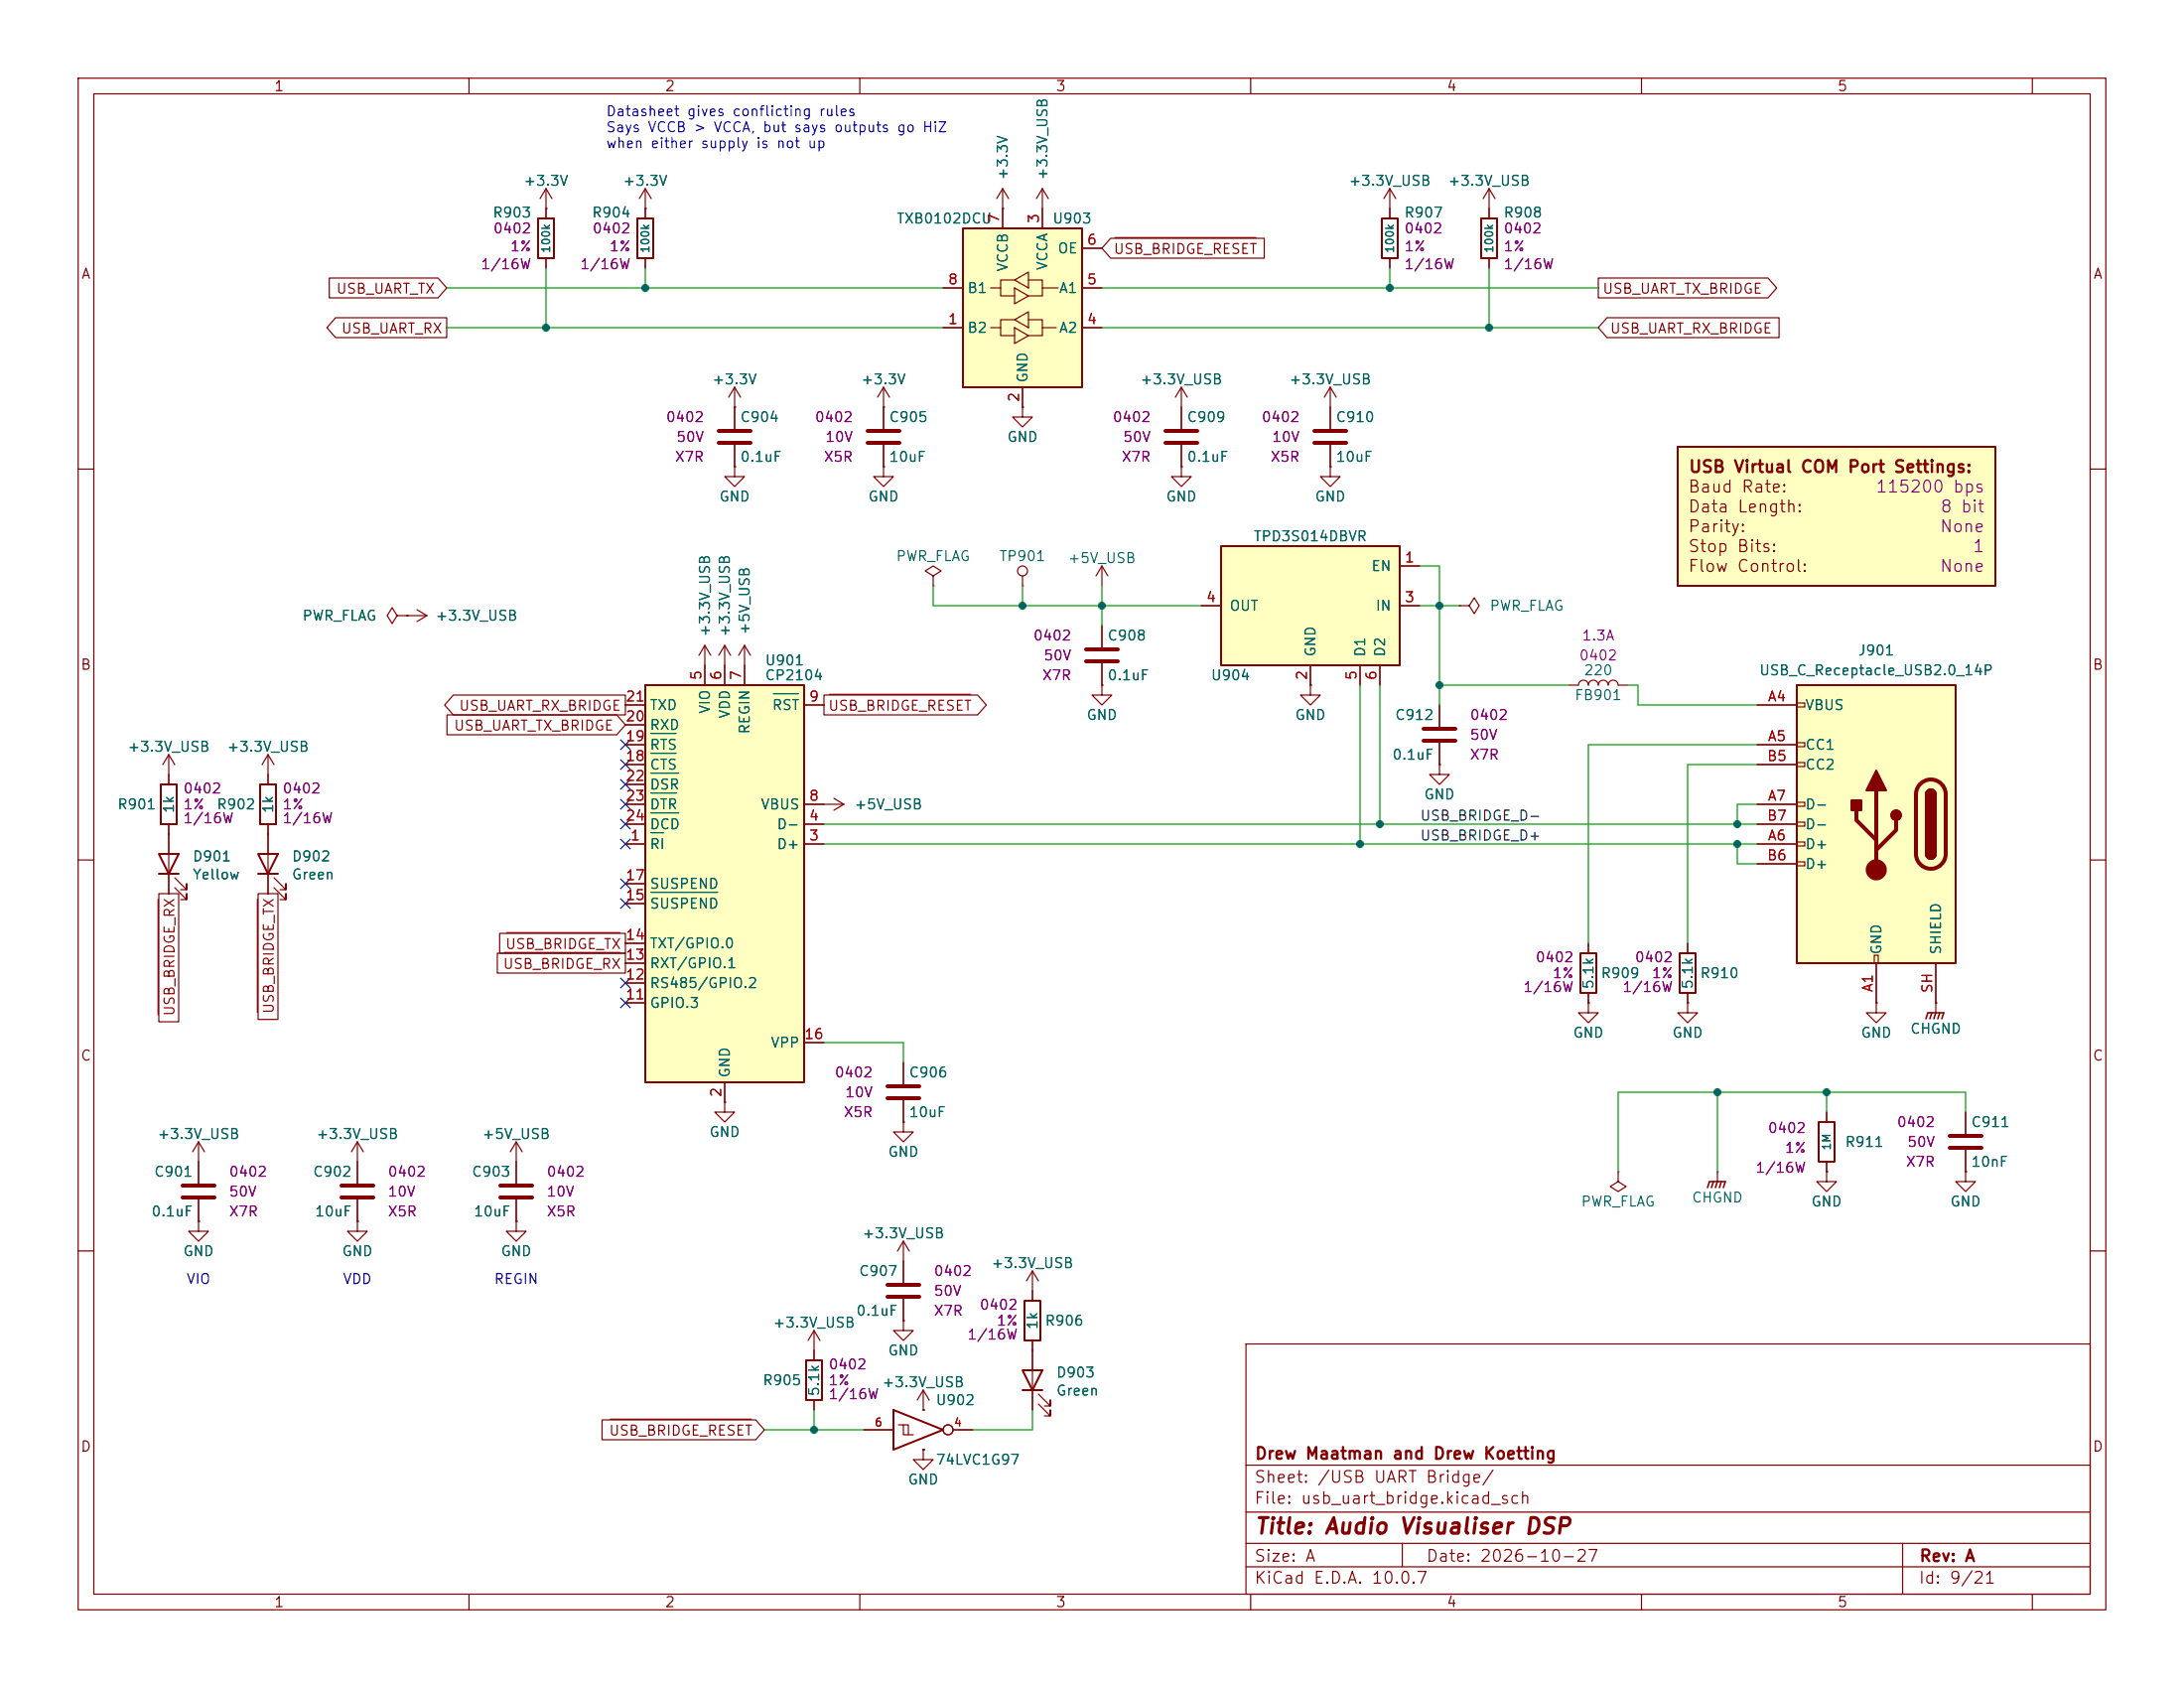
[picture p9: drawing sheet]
<svg xmlns="http://www.w3.org/2000/svg" width="279mm" height="216mm" viewBox="0 0 279 216" stroke-linecap="round" stroke-linejoin="round" font-family="sans-serif">
<g fill="none" stroke="#840000" stroke-width=".15">
<path d="M10 10h259.4v195.9h-259.4zM12 12h255.4v191.9h-255.4zM60 10v2M110 10v2M160 10v2M210 10v2M260 10v2M82.5 26.7h.1M82.5 24.1l-.7 1.3M82.5 24.1l.8 1.3M82.5 24.1v3.8M82.5 33v1.3"/>
<path d="M177.8 26.7v1.2M177.8 33v1.3M94 59.7v1.3h1.2l-1.2 1.2-1.3-1.2h1.3M94 59.7h.1M94 52.1v2.8M94 56.9v2.8M113 59.7v1.3h1.3l-1.3 1.2-1.2-1.2h1.2M113 59.7h.1M10 60h2M267.4 60h2M90.2 82.6l-.8 1.2M90.2 82.6l.7 1.2"/>
<path d="M90.2 82.6v2.5M92.7 82.6l-.8 1.2M92.7 82.6l.8 1.2M92.7 82.6v2.5M10 110h2M267.4 110h2M215.9 120.7v1.2M215.9 127v1.3M207 149.9v1.2l1 .7-1 .6-1-.6 1-.7M207 149.9h.1M219.7 149.9h.1M219.7 149.9v1.2"/>
<path d="M10 160h2M159.4 171.9h108v32h-108zM267.4 160h2M159.4 197.4h108M159.4 193.4h108M159.4 187.4h108M179.4 197.4v3M243.4 197.4v6.5M60 203.9v2M110 203.9v2M159.4 200.4h108M160 203.9v2"/>
<path d="M210 203.9v2M260 203.9v2"/>
</g>
<path d="M91.9 55.1h4.1M91.9 56.6h4.1" fill="none" stroke="#840000" stroke-width=".51"/>
<path d="M81.5 27.9h2.1v5.1h-2.1zM176.8 27.9h2v5.1h-2zM214.9 121.9h2v5.1h-2z" fill="none" stroke="#840000" stroke-width=".25"/>
<path d="M218.4 151.9l.3-.8h2l-.2 .8M219.2 151.1l-.3 .8M219.7 151.1l-.2 .8M220.2 151.1l-.2 .8" fill="none" stroke="#840000" stroke-width=".2"/>
<path d="M82.5 87.6h20.4v50.8h-20.4z" fill="#ffffc2"/>
<path d="M82.5 87.6h20.4v50.8h-20.4zM202.2 121.9h2v5.1h-2z" fill="none" stroke="#840000" stroke-width=".25"/>
<g fill="none" stroke="#840000" stroke-width=".15">
<path d="M128.3 26.7h.1M128.3 24.1l-.8 1.3M128.3 24.1l.7 1.3M128.3 24.1v2.6M133.3 24.1l-.7 1.3M133.3 24.1l.8 1.3M133.3 24.1v2.6M94 52.1h.1M94 49.5l-.8 1.3M94 49.5l.7 1.3M94 49.5v2.6M113 52.1h.1"/>
<path d="M113 49.5l-.7 1.3M113 49.5l.8 1.3M113 49.5v2.6M80 90.2h2.5M80 97.8h2.5M80 95.3h2.5M80 92.7h2.5M90.2 85.1v2.5M92.7 85.1v2.5M95.2 85.1v2.5M102.9 90.2h2.5M80 108h2.5"/>
<path d="M80 105.4h2.5M80 102.9h2.5M80 115.6h2.5M80 113h2.5M80 100.3h2.5M102.9 108h2.5M102.9 105.4h2.5M102.9 102.9h2.5M80 128.3h2.5M80 125.7h2.5M80 123.2h2.5M80 120.7h2.5"/>
<path d="M92.7 138.4v2.6M102.9 133.4h2.5M203.2 120.7v1.2M203.2 127v1.3"/>
</g>
<path d="M83.3 96.3h3.2M83.3 93.8h3.2M83.3 98.9h3.5M98.9 88.7h3.2M83.3 106.5h1.6M83.3 114.1h8.5M83.3 101.4h3.2M83.3 104h3.5" fill="none" stroke="#006464" stroke-width=".15"/>
<path d="M123.2 29.2h15.2v20.3h-15.2z" fill="#ffffc2"/>
<path d="M68.8 27.9h2.1v5.1h-2.1zM123.2 29.2h15.2v20.3h-15.2zM189.5 27.9h2v5.1h-2zM103.1 174h2.1v5.1h-2.1z" fill="none" stroke="#840000" stroke-width=".25"/>
<g fill="none" stroke="#840000" stroke-width=".15">
<path d="M69.8 26.7h.1M69.8 24.1l-.7 1.3M69.8 24.1l.8 1.3M69.8 24.1v3.8M69.8 33v1.3M120.6 36.8h2.6M128 36.8v1h1.8M128.3 26.7v2.5M129.8 35.8l1.8-1v2zM129.8 35.8h-1.8v1h-1.3M129.8 36.8l1.8 1-1.8 1.1zM131.6 35.8h1.7v1"/>
<path d="M133.3 26.7v2.5M135.4 36.8h-2.1v1h-1.7M138.4 36.8h2.6M138.4 31.8h2.6M177.8 24.1l-.8 1.3M177.8 24.1l.8 1.3M177.8 24.1v2.6M190.5 24.1l-.8 1.3M190.5 24.1l.8 1.3M190.5 24.1v3.8M190.5 33v1.3M113 52.1v2.8"/>
<path d="M113 56.9v2.8M120.6 41.9h2.6M128 41.9v1h1.8M129.8 40.9l1.8-1v2zM129.8 40.9h-1.8v1h-1.3M129.8 41.9l1.8 1-1.8 1zM130.8 49.5v2.6M131.6 40.9h1.7v1M135.1 41.9h-1.8v1h-1.7M138.4 41.9h2.6M50.8 78.7l-.6-1-.7 1 .7 1.1 .6-1.1h1.3M52.1 78.7h.1"/>
<path d="M52.1 78.7h2.5M53.3 78l1.3 .7M54.6 78.7l-1.3 .8M186.7 77.5h1.3l.6-1 .6 1-.6 1-.6-1M186.7 77.5h.1M95.2 82.6l-.7 1.2M95.2 82.6l.8 1.2M95.2 82.6v2.5M104.1 172.7v1.3M104.1 179.1v1.2"/>
</g>
<path d="M111 55.1h4.1M111 56.6h4.1" fill="none" stroke="#840000" stroke-width=".51"/>
<path d="M229.9 87.6h20.3v35.6h-20.3z" fill="#ffffc2"/>
<g fill="none" stroke="#840000" stroke-width=".15">
<path d="M130.8 52.1v1.2h1.3l-1.3 1.3-1.3-1.3h1.3M130.8 52.1h.1M151.1 49.5l-.7 1.3M151.1 49.5l.8 1.3M151.1 49.5v2.6M119.4 73.7l1-.7-1-.6-1 .6 1 .7v1.2M119.4 74.9h.1M130.8 74.9h.1M130.8 73.7v1.2M141 87.6v1.3h1.2l-1.2 1.3-1.3-1.3h1.3M141 87.6h.1M167.6 87.6v1.3h1.3l-1.3 1.3-1.2-1.3h1.2"/>
<path d="M167.6 87.6h.1M200.7 87.6h1.2a.64 .64 0 0 1 .7-.6 .64 .64 0 0 1 .6 .6 .64 .64 0 0 1 .6-.6 .64 .64 0 0 1 .7 .6 .64 .64 0 0 1 .6-.6 .64 .64 0 0 1 .6 .6 .64 .64 0 0 1 .7-.6 .64 .64 0 0 1 .6 .6h1.3M224.8 90.2h5.1M224.8 95.3h5.1M224.8 97.8h5.1M229.9 89.9h1v.5h-1zM229.9 95h1v.5h-1zM229.9 97.5h1v.5h-1zM105.4 102.9h2.5M106.7 102.1l1.2 .8M107.9 102.9l-1.2 .7M224.8 108h5.1"/>
<path d="M224.8 102.9h5.1M224.8 110.5h5.1M224.8 105.4h5.1M229.9 102.6h1v.5h-1zM229.9 105.2h1v.5h-1zM229.9 107.7h1v.5h-1zM229.9 110.2h1v.5h-1zM203.2 128.3v1.2h1.3l-1.3 1.3-1.3-1.3h1.3M203.2 128.3h.1M215.9 128.3v1.2h1.3l-1.3 1.3-1.3-1.3h1.3M215.9 128.3h.1M239.8 122.2h.5v1h-.5z"/>
<path d="M240 128.3v1.2h1.3l-1.3 1.3-1.2-1.3h1.2M240 128.3h.1M240 123.2v5.1M247.6 128.3h.1M247.6 123.2v6.3M251.5 149.9v1.2h1.2l-1.2 1.3-1.3-1.3h1.3M251.5 149.9h.1M251.5 142.2v2.8M251.5 147.1v2.8"/>
<circle cx="130.8" cy="73" r=".63"/>
</g>
<path d="M229.9 87.6h20.3v35.6h-20.3zM246.4 101.6a.64 .64 0 0 1 .6-.6 .64 .64 0 0 1 .6 .6M246.4 109.2a.64 .64 0 0 0 .6 .7 .64 .64 0 0 0 .6-.7" fill="none" stroke="#840000" stroke-width=".25"/>
<path d="M237.5 103.6v1.3l2.5 2.5M240 101.1v10.2M242.6 104.9v1.3l-2.6 2.5M245.7 100.3a1.9 1.9 0 0 1 2-.5 1.9 1.9 0 0 1 1.2 1.8v7.6a1.91 1.91 0 0 1-1.9 1.9 1.91 1.91 0 0 1-1.9-1.9v-7.6a1.9 1.9 0 0 1 .6-1.3zM249.4 145.3h4.1M249.4 146.8h4.1" fill="none" stroke="#840000" stroke-width=".51"/>
<g fill="#840000" stroke="#840000" stroke-width=".25">
<path d="M246.4 101.6h1.2v7.6h-1.2z"/>
<path d="M246.6 101.2a.64 .64 0 0 1 .7-.2 .64 .64 0 0 1 .3 .6h-1.2z"/>
<path d="M246.4 109.2h1.2a.64 .64 0 0 1-.6 .7 .64 .64 0 0 1-.6-.7z"/>
<path d="M240 98.6l1.3 2.5h-2.5z"/>
<path d="M236.9 102.4h1.2v1.2h-1.2z"/>
<circle cx="242.6" cy="104.3" r=".63"/>
</g>
<circle cx="240" cy="111.3" r="1.27" fill="#840000" stroke="#840000" stroke-width=".15"/>
<path d="M246.4 130.3l.2-.8h2.1l-.3 .8M247.1 129.5l-.2 .8M247.6 129.5l-.2 .8M248.2 129.5l-.3 .8" fill="none" stroke="#840000" stroke-width=".2"/>
<path d="M156.2 69.9h22.9v15.2h-22.9z" fill="#ffffc2"/>
<path d="M156.2 69.9h22.9v15.2h-22.9zM232.7 143.5h2v5.1h-2z" fill="none" stroke="#840000" stroke-width=".25"/>
<g fill="none" stroke="#840000" stroke-width=".15">
<path d="M151.1 59.7v1.3h1.3l-1.3 1.2-1.2-1.2h1.2M151.1 59.7h.1M151.1 52.1v2.8M151.1 56.9v2.8M170.2 59.7v1.3h1.2l-1.2 1.2-1.3-1.2h1.3M170.2 59.7h.1M170.2 49.5l-.8 1.3M170.2 49.5l.7 1.3M170.2 49.5v5.4M170.2 56.9v2.8M153.7 77.5h2.5M179.1 72.4h2.5"/>
<path d="M179.1 77.5h2.5M167.6 85.1v2.5M174 85.1v2.5M176.5 85.1v2.5M233.7 149.9v1.2h1.2l-1.2 1.3-1.3-1.3h1.3M233.7 149.9h.1M233.7 142.2v1.3M233.7 148.6v1.3"/>
</g>
<path d="M149.1 55.1h4.1M149.1 56.6h4.1M168.1 55.1h4.1M168.1 56.6h4.1" fill="none" stroke="#840000" stroke-width=".51"/>
<path d="M214.6 57.2h40.7v17.7h-40.7z" fill="#ffffc2"/>
<path d="M214.6 57.2h40.7v17.7h-40.7zM20.3 109.2h2.6l-1.3 2.6zM20.3 111.8h2.6M20.6 100.3h2v5.1h-2zM33 109.2h2.6l-1.3 2.6zM33 111.8h2.6M33.3 100.3h2v5.1h-2zM130.8 175.3h2.5l-1.2 2.5zM130.8 177.8h2.5M131.1 166.4h2v5.1h-2zM114.3 180.3l6.3 2.6-6.3 2.5z" fill="none" stroke="#840000" stroke-width=".25"/>
<g fill="none" stroke="#840000" stroke-width=".15">
<path d="M42.1 35.6h13.9l1.1 1.2-1.1 1.3h-13.9zM69.8 26.7h.1M69.8 26.7v1.2M69.8 33v1.3M82.5 26.7h.1M82.5 26.7v1.2M82.5 33v1.3M120.6 36.8h2.6M128.3 26.7h.1M128.3 26.7v2.5M133.3 26.7v2.5M138.4 36.8h2.6"/>
<path d="M138.4 31.8h2.6M142.1 30.5h19.6v2.5h-19.6l-1.1-1.2zM142.6 30.4h18.1M177.8 26.7v1.2M177.8 33v1.3M190.5 26.7v1.2M190.5 33v1.3M204.5 35.6h21.7l1.1 1.2-1.1 1.3h-21.7zM42.9 40.6h14.2v2.6h-14.2l-1.1-1.3zM94 52.1h.1M94 59.7h.1M94 52.1v2.8"/>
<path d="M94 56.9v2.8M113 52.1h.1M113 59.7h.1M113 52.1v2.8M113 56.9v2.8M120.6 41.9h2.6M130.8 52.1h.1M130.8 49.5v2.6M138.4 41.9h2.6M151.1 59.7h.1M151.1 52.1v2.8M151.1 56.9v2.8"/>
<path d="M170.2 59.7h.1M170.2 52.1v2.8M170.2 56.9v2.8M205.6 40.6h22v2.6h-22l-1.1-1.3zM52.1 78.7h.1M141 72.4l-.8 1.3M141 72.4l.7 1.3M141 72.4v2.5M153.7 77.5h2.5M179.1 72.4h2.5M179.1 77.5h2.5M21.6 96.5v3.8"/>
<path d="M21.6 96.5l-.8 1.3M21.6 96.5l.8 1.3M34.3 96.5v3.8M34.3 96.5l-.8 1.3M34.3 96.5l.8 1.3M57.2 91.4h21.7l1.1 1.3-1.1 1.3h-21.7zM58 88.9h22v2.5h-22l-1.1-1.2zM80 90.2h2.5M80 97.8h2.5M80 95.3h2.5M80 92.7h2.5M90.2 85.1v2.5"/>
<path d="M92.7 85.1v2.5M95.2 85.1v2.5M102.9 90.2h2.5M105.4 88.9h19.7l1.1 1.3-1.1 1.2h-19.7zM106.1 88.8h18.1M141 87.6h.1M141 80v2.8M141 84.8v2.8M167.6 87.6h.1M167.6 85.1v2.5M174 85.1v2.5M176.5 85.1v2.5"/>
<path d="M184.1 97.8v1.3h1.3l-1.3 1.2-1.2-1.2h1.2M184.1 97.8h.1M184.1 90.2v2.8M184.1 95v2.8M224.8 90.2h5.1M224.8 97.8h5.1M224.8 95.3h5.1M20.2 115v14.8M20.3 114.3h2.6v16.4h-2.6zM21.6 105.4v8.9M22.4 113.5l1.5 1.6v-.8v.8h-.8M22.4 112.3l1.5 1.5v-.8v.8h-.8"/>
<path d="M32.9 115v14.5M33 114.3h2.6v16.1h-2.6zM34.3 105.4v8.9M35.1 113.5l1.5 1.6v-.8v.8h-.8M35.1 112.3l1.5 1.5v-.8v.8h-.8M63.9 119.4h16.1v2.5h-16.1zM64.8 119.3h14.5M80 108h2.5M80 105.4h2.5M80 102.9h2.5M80 115.6h2.5M80 113h2.5"/>
<path d="M80 100.3h2.5M102.9 108h2.5M102.9 105.4h2.5M102.9 102.9h2.5M224.8 108h5.1M224.8 105.4h5.1M224.8 102.9h5.1M224.8 110.5h5.1M63.6 121.9h16.4v2.6h-16.4zM64.5 121.8h14.8M80 128.3h2.5M80 125.7h2.5"/>
<path d="M80 123.2h2.5M80 120.7h2.5M92.7 138.4v2.6M102.9 133.4h2.5M115.6 135.9v2.8M203.2 128.3h.1M203.2 120.7v1.2M203.2 127v1.3M215.9 128.3h.1M215.9 120.7v1.2M215.9 127v1.3M240 128.3h.1"/>
<path d="M240 123.2v5.1M247.6 128.3h.1M247.6 123.2v5.1M25.4 156.2v1.3h1.3l-1.3 1.3-1.3-1.3h1.3M25.4 156.2h.1M25.4 146.1l-.8 1.2M25.4 146.1l.8 1.2M25.4 146.1v5.3M25.4 153.4v2.8M45.7 156.2v1.3h1.3l-1.3 1.3-1.3-1.3h1.3M45.7 156.2h.1M45.7 146.1l-.7 1.2"/>
<path d="M45.7 146.1l.8 1.2M45.7 146.1v5.3M45.7 153.4v2.8M66 156.2v1.3h1.3l-1.3 1.3-1.2-1.3h1.2M66 156.2h.1M66 146.1l-.7 1.2M66 146.1l.8 1.2M66 146.1v5.3M66 153.4v2.8M92.7 141v1.2h1.3l-1.3 1.3-1.3-1.3h1.3M92.7 141h.1M115.6 143.5v1.3h1.2l-1.2 1.3-1.3-1.3h1.3"/>
<path d="M115.6 143.5h.1M115.6 140.7v2.8M115.6 158.8v5.3M115.6 158.8l-.8 1.2M115.6 158.8l.7 1.2M233.7 149.9h.1M233.7 142.2v1.3M233.7 148.6v1.3M251.5 149.9h.1M251.5 142.2v2.8M251.5 147.1v2.8M104.1 170.2l-.7 1.3"/>
<path d="M104.1 170.2l.8 1.3M104.1 170.2v3.8M104.1 179.1v1.2M115.6 168.9v1.3h1.2l-1.2 1.3-1.3-1.3h1.3M115.6 168.9h.1M115.6 166.1v2.8M118.1 177.8l-.8 1.3M118.1 177.8l.8 1.3M118.1 177.8v2.5M132.1 162.6v3.8M132.1 171.5v8.8M132.1 162.6l-.8 1.2"/>
<path d="M132.1 162.6l.7 1.2M132.8 179.6l1.6 1.5v-.8v.8h-.8M132.8 178.3l1.6 1.5v-.7v.7h-.8M77 181.6h19.7l1.1 1.3-1.1 1.3h-19.7zM78.1 181.5h18M110.5 182.9h3.8M114.9 182.2h.7v1.3h1.2M115.6 182.2h.6v1.3M118.1 185.4v1.3h1.3l-1.3 1.3-1.3-1.3h1.3M118.1 185.4h.1M118.1 180.3h.1M121.9 182.9h2.6"/>
<circle cx="121.3" cy="182.9" r=".63"/>
</g>
<g fill="none" stroke="#840000" stroke-width=".51">
<path d="M138.9 83.1h4.1M138.9 84.6h4.1M182.1 93.2h4.1M182.1 94.7h4.1M113.5 138.9h4.1M23.4 151.6h4M23.4 153.2h4M43.7 151.6h4.1M43.7 153.2h4.1M64 151.6h4.1M64 153.2h4.1M113.5 140.5h4.1"/>
<path d="M113.5 164.3h4.1M113.5 165.9h4.1"/>
</g>
<g fill="none" stroke="#009600" stroke-width=".15">
<path d="M57.1 36.8h63.5M69.8 34.3v7.6M82.5 34.3v2.5M141 36.8h63.5M177.8 34.3v2.5M190.5 34.3v7.6M57.1 41.9h63.5M141 41.9h63.5M119.4 74.9v2.6h34.3M130.8 74.9v2.6M141 74.9v5.1M181.6 77.5h5.1"/>
<path d="M181.6 72.4h2.5v17.8M174 87.6v20.4M176.5 87.6v17.8M184.1 87.6h16.6M208.3 87.6h1.2v2.6h15.3M224.8 97.8h-8.9v22.9M224.8 95.3h-21.6v25.4M105.4 108h119.4M105.4 105.4h119.4M222.2 108v2.5h2.6M224.8 102.9h-2.6v2.5M105.4 133.4h10.2v2.5"/>
<path d="M219.7 139.7v10.2M233.7 139.7v2.5M251.5 142.2v-2.5h-44.5v10.2M97.8 182.9h12.7M104.1 180.3v2.6M132.1 180.3v2.6h-7.6"/>
</g>
<g fill="none" stroke="#000084" stroke-width=".15">
<path d="M79.4 97.2l1.2 1.2M79.4 94.6l1.2 1.3M79.4 99.7l1.2 1.2M80.6 97.2l-1.2 1.2M80.6 94.6l-1.2 1.3M80.6 99.7l-1.2 1.2M79.4 112.4l1.2 1.2M79.4 104.8l1.2 1.2M79.4 102.3l1.2 1.2M79.4 107.3l1.2 1.3M79.4 115l1.2 1.2M80.6 112.4l-1.2 1.2"/>
<path d="M80.6 104.8l-1.2 1.2M80.6 102.3l-1.2 1.2M80.6 107.3l-1.2 1.3M80.6 115l-1.2 1.2M79.4 125.1l1.2 1.2M79.4 127.7l1.2 1.2M80.6 125.1l-1.2 1.2M80.6 127.7l-1.2 1.2"/>
</g>
<path d="M83.3 96.3h3.2M83.3 93.8h3.2M83.3 98.9h3.5M98.9 88.7h3.2M83.3 106.5h1.6M83.3 114.1h8.5M83.3 101.4h3.2M83.3 104h3.5" fill="none" stroke="#006464" stroke-width=".15"/>
<g fill="#009600" stroke="#009600" stroke-width=".13">
<circle cx="82.5" cy="36.8" r=".46"/>
<circle cx="69.8" cy="41.9" r=".46"/>
<circle cx="130.8" cy="77.5" r=".46"/>
<circle cx="184.1" cy="77.5" r=".46"/>
<circle cx="184.1" cy="87.6" r=".46"/>
<circle cx="141" cy="77.5" r=".46"/>
<circle cx="222.2" cy="108" r=".46"/>
<circle cx="222.2" cy="105.4" r=".46"/>
<circle cx="233.7" cy="139.7" r=".46"/>
<circle cx="219.7" cy="139.7" r=".46"/>
<circle cx="104.1" cy="182.9" r=".46"/>
<circle cx="176.5" cy="105.4" r=".46"/>
<circle cx="174" cy="108" r=".46"/>
<circle cx="177.8" cy="36.8" r=".46"/>
<circle cx="190.5" cy="41.9" r=".46"/>
</g>
<text font-size="2" fill="#840000" x="160.4" y="196.7">Title: Audio Visualiser DSP</text>
<g font-size="1.5" fill="#840000">
<text x="215.8" y="63.4">Baud Rate:</text>
<text x="215.8" y="65.9">Data Length:</text>
<text x="215.9" y="60.8">USB Virtual COM Port Settings:</text>
<text x="215.8" y="68.5">Parity:</text>
<text x="215.8" y="71">Stop Bits:</text>
<text x="215.8" y="73.5">Flow Control:</text>
<text x="160.4" y="190">Sheet: /USB UART Bridge/</text>
<text x="160.4" y="187">Drew Maatman and Drew Koetting</text>
<text x="160.4" y="192.7">File: usb_uart_bridge.kicad_sch</text>
<text x="160.4" y="202.9">KiCad E.D.A. 10.0.7</text>
<text x="160.4" y="200.1">Size: A</text>
<text x="182.4" y="200.1">Date: 2026-10-27</text>
<text x="245.4" y="202.9">Id: 9/21</text>
<text x="245.4" y="200.1">Rev: A</text>
</g>
<g font-size="1.5" fill="#840084">
<text x="239.9" y="63.4">115200 bps</text>
<text x="248.1" y="65.9">8 bit</text>
<text x="248.1" y="68.5">None</text>
<text x="252.3" y="71">1</text>
<text x="248.1" y="73.5">None</text>
</g>
<g font-size="1.3" fill="#840000">
<text x="35" y="12">1</text>
<text x="85" y="12">2</text>
<text x="135" y="12">3</text>
<text x="185" y="12">4</text>
<text x="235" y="12">5</text>
<text x="10.3" y="36">A</text>
<text x="142.4" y="32.8">USB_BRIDGE_RESET</text>
<text x="267.7" y="36">A</text>
<text x="42.9" y="37.9">USB_UART_TX</text>
<text x="204.9" y="37.9">USB_UART_TX_BRIDGE</text>
<text x="43.6" y="43">USB_UART_RX</text>
<text x="205.9" y="43">USB_UART_RX_BRIDGE</text>
<text x="10.2" y="86">B</text>
<text x="267.6" y="86">B</text>
<text x="58" y="93.8">USB_UART_TX_BRIDGE</text>
<text x="58.6" y="91.2">USB_UART_RX_BRIDGE</text>
<text x="105.9" y="91.2">USB_BRIDGE_RESET</text>
<text x="64.2" y="124.2">USB_BRIDGE_RX</text>
<text x="64.6" y="121.7">USB_BRIDGE_TX</text>
<text x="22.6" y="130.1" transform="rotate(-90 22.6 130.1)">USB_BRIDGE_RX</text>
<text x="35.3" y="129.8" transform="rotate(-90 35.3 129.8)">USB_BRIDGE_TX</text>
<text x="10.2" y="136">C</text>
<text x="267.6" y="136">C</text>
<text x="10.2" y="186">D</text>
<text x="77.8" y="183.9">USB_BRIDGE_RESET</text>
<text x="267.6" y="186">D</text>
<text x="35" y="205.9">1</text>
<text x="85" y="205.9">2</text>
<text x="135" y="205.9">3</text>
<text x="185" y="205.9">4</text>
<text x="235" y="205.9">5</text>
</g>
<g font-size="1.3" fill="#0000c2">
<text x="77.4" y="15.2">Datasheet gives conflicting rules</text>
<text x="77.4" y="17.2">Says VCCB &gt; VCCA, but says outputs go HiZ</text>
<text x="77.4" y="19.3">when either supply is not up</text>
<text x="23.8" y="164.5">VIO</text>
<text x="43.8" y="164.5">VDD</text>
<text x="63.1" y="164.5">REGIN</text>
</g>
<g font-size="1.3" fill="#006464">
<text x="129.2" y="23.1" transform="rotate(-90 129.2 23.1)">+3.3V</text>
<text x="134.3" y="23.1" transform="rotate(-90 134.3 23.1)">+3.3V_USB</text>
<text x="62.9" y="28.1">R903</text>
<text x="66.9" y="24.1">+3.3V</text>
<text x="75.6" y="28.1">R904</text>
<text x="79.6" y="24.1">+3.3V</text>
<text x="114.6" y="28.9">TXB0102DCU</text>
<text x="134.6" y="28.9">U903</text>
<text x="172.4" y="24.1">+3.3V_USB</text>
<text x="179.6" y="28.1">R907</text>
<text x="185.1" y="24.1">+3.3V_USB</text>
<text x="192.3" y="28.1">R908</text>
<text x="129.2" y="34.8" transform="rotate(-90 129.2 34.8)">VCCB</text>
<text x="134.3" y="34.7" transform="rotate(-90 134.3 34.7)">VCCA</text>
<text x="135.2" y="32.7">OE</text>
<text x="123.7" y="37.8">B1</text>
<text x="135.4" y="37.8">A1</text>
<text x="123.7" y="42.9">B2</text>
<text x="135.4" y="42.9">A2</text>
<text x="91" y="49.5">+3.3V</text>
<text x="110.1" y="49.5">+3.3V</text>
<text x="131.8" y="49" transform="rotate(-90 131.8 49)">GND</text>
<text x="145.8" y="49.5">+3.3V_USB</text>
<text x="164.8" y="49.5">+3.3V_USB</text>
<text x="94.6" y="54.3">C904</text>
<text x="94.6" y="59.4">0.1uF</text>
<text x="113.6" y="54.3">C905</text>
<text x="113.6" y="59.4">10uF</text>
<text x="128.7" y="56.8">GND</text>
<text x="151.7" y="54.3">C909</text>
<text x="151.7" y="59.4">0.1uF</text>
<text x="170.8" y="54.3">C910</text>
<text x="170.8" y="59.4">10uF</text>
<text x="91.9" y="64.5">GND</text>
<text x="111" y="64.5">GND</text>
<text x="149.1" y="64.5">GND</text>
<text x="168.1" y="64.5">GND</text>
<text x="160.3" y="69.5">TPD3S014DBVR</text>
<text x="114.5" y="72.1">PWR_FLAG</text>
<text x="127.7" y="72.1">TP901</text>
<text x="136.5" y="72.3">+5V_USB</text>
<text x="175.3" y="73.4">EN</text>
<text x="38.6" y="79.7">PWR_FLAG</text>
<text x="55.6" y="79.7">+3.3V_USB</text>
<text x="91.1" y="81.5" transform="rotate(-90 91.1 81.5)">+3.3V_USB</text>
<text x="93.7" y="81.5" transform="rotate(-90 93.7 81.5)">+3.3V_USB</text>
<text x="96.2" y="81.3" transform="rotate(-90 96.2 81.3)">+5V_USB</text>
<text x="141.6" y="82.2">C908</text>
<text x="157.2" y="78.4">OUT</text>
<text x="175.9" y="78.4">IN</text>
<text x="190.5" y="78.4">PWR_FLAG</text>
<text x="97.8" y="85.4">U901</text>
<text x="97.8" y="87.3">CP2104</text>
<text x="141.6" y="87.3">0.1uF</text>
<text x="154.8" y="87.3">U904</text>
<text x="168.6" y="84.1" transform="rotate(-90 168.6 84.1)">GND</text>
<text x="175" y="84.1" transform="rotate(-90 175 84.1)">D1</text>
<text x="177.5" y="84.1" transform="rotate(-90 177.5 84.1)">D2</text>
<text x="201.3" y="89.9">FB901</text>
<text x="202.5" y="86.7">220</text>
<text x="225" y="86.7">USB_C_Receptacle_USB2.0_14P</text>
<text x="237.6" y="84.1">J901</text>
<text x="83" y="93.7">RXD</text>
<text x="83" y="91.1">TXD</text>
<text x="91.1" y="91.4" transform="rotate(-90 91.1 91.4)">VIO</text>
<text x="93.7" y="92" transform="rotate(-90 93.7 92)">VDD</text>
<text x="96.2" y="94" transform="rotate(-90 96.2 94)">REGIN</text>
<text x="98.7" y="91.1">RST</text>
<text x="138.9" y="92.4">GND</text>
<text x="165.6" y="92.4">GND</text>
<text x="178.4" y="92.4">C912</text>
<text x="230.9" y="91.1">VBUS</text>
<text x="16.2" y="96.5">+3.3V_USB</text>
<text x="28.9" y="96.5">+3.3V_USB</text>
<text x="83" y="98.8">CTS</text>
<text x="83" y="96.2">RTS</text>
<text x="83" y="101.3">DSR</text>
<text x="178" y="97.5">0.1uF</text>
<text x="230.9" y="96.2">CC1</text>
<text x="230.9" y="98.8">CC2</text>
<text x="14.9" y="103.8">R901</text>
<text x="22.6" y="104.1" transform="rotate(-90 22.6 104.1)">1k</text>
<text x="27.6" y="103.8">R902</text>
<text x="35.3" y="104.1" transform="rotate(-90 35.3 104.1)">1k</text>
<text x="83" y="103.8">DTR</text>
<text x="83" y="106.4">DCD</text>
<text x="97.2" y="103.8">VBUS</text>
<text x="99.3" y="106.4">D-</text>
<text x="109.2" y="103.8">+5V_USB</text>
<text x="182.1" y="102.6">GND</text>
<text x="230.9" y="103.8">D-</text>
<text x="230.9" y="106.4">D-</text>
<text x="24.5" y="110.5">D901</text>
<text x="24.5" y="112.8">Yellow</text>
<text x="37.2" y="110.5">D902</text>
<text x="37.2" y="112.8">Green</text>
<text x="83" y="108.9">RI</text>
<text x="83" y="114">SUSPEND</text>
<text x="99.3" y="108.9">D+</text>
<text x="230.9" y="108.9">D+</text>
<text x="230.9" y="111.5">D+</text>
<text x="83" y="116.5">SUSPEND</text>
<text x="83" y="124.2">RXT/GPIO.1</text>
<text x="83" y="121.6">TXT/GPIO.0</text>
<text x="204.7" y="125.4">R909</text>
<text x="217.4" y="125.4">R910</text>
<text x="241" y="122.2" transform="rotate(-90 241 122.2)">GND</text>
<text x="248.6" y="122.2" transform="rotate(-90 248.6 122.2)">SHIELD</text>
<text x="83" y="129.2">GPIO.3</text>
<text x="83" y="126.7">RS485/GPIO.2</text>
<text x="204.2" y="126.6" transform="rotate(-90 204.2 126.6)">5.1k</text>
<text x="216.9" y="126.6" transform="rotate(-90 216.9 126.6)">5.1k</text>
<text x="93.7" y="137.9" transform="rotate(-90 93.7 137.9)">GND</text>
<text x="98.5" y="134.3">VPP</text>
<text x="201.1" y="133">GND</text>
<text x="213.8" y="133">GND</text>
<text x="238" y="133">GND</text>
<text x="244.3" y="132.5">CHGND</text>
<text x="116.2" y="138.1">C906</text>
<text x="116.2" y="143.2">10uF</text>
<text x="20" y="146">+3.3V_USB</text>
<text x="40.4" y="146">+3.3V_USB</text>
<text x="61.6" y="146">+5V_USB</text>
<text x="90.6" y="145.7">GND</text>
<text x="113.5" y="148.3">GND</text>
<text x="236" y="147">R911</text>
<text x="252.1" y="144.5">C911</text>
<text x="252.1" y="149.6">10nF</text>
<text x="19.3" y="155.9">0.1uF</text>
<text x="19.6" y="150.8">C901</text>
<text x="39.9" y="150.8">C902</text>
<text x="40.2" y="155.9">10uF</text>
<text x="60.3" y="150.8">C903</text>
<text x="60.5" y="155.9">10uF</text>
<text x="202.2" y="154.6">PWR_FLAG</text>
<text x="216.3" y="154.1">CHGND</text>
<text x="231.6" y="154.6">GND</text>
<text x="249.4" y="154.6">GND</text>
<text x="23.3" y="161">GND</text>
<text x="43.7" y="161">GND</text>
<text x="64" y="161">GND</text>
<text x="110.2" y="158.7">+3.3V_USB</text>
<text x="109.8" y="163.5">C907</text>
<text x="126.7" y="162.5">+3.3V_USB</text>
<text x="98.8" y="170.1">+3.3V_USB</text>
<text x="109.4" y="168.6">0.1uF</text>
<text x="113.5" y="173.7">GND</text>
<text x="133" y="170.2" transform="rotate(-90 133 170.2)">1k</text>
<text x="133.6" y="169.9">R906</text>
<text x="97.5" y="177.5">R905</text>
<text x="105.1" y="178.7" transform="rotate(-90 105.1 178.7)">5.1k</text>
<text x="112.8" y="177.7">+3.3V_USB</text>
<text x="135" y="176.5">D903</text>
<text x="135" y="178.8">Green</text>
<text x="119.6" y="180">U902</text>
<text x="116" y="190.2">GND</text>
<text x="119.6" y="187.7">74LVC1G97</text>
</g>
<g font-size="1.3" fill="#a90000">
<text x="128.1" y="28.7" transform="rotate(-90 128.1 28.7)">7</text>
<text x="133.2" y="28.7" transform="rotate(-90 133.2 28.7)">3</text>
<text x="139" y="31.6">6</text>
<text x="121.2" y="41.8">1</text>
<text x="121.2" y="36.7">8</text>
<text x="139" y="41.8">4</text>
<text x="139" y="36.7">5</text>
<text x="130.7" y="51.5" transform="rotate(-90 130.7 51.5)">2</text>
<text x="154.2" y="77.3">4</text>
<text x="179.6" y="72.3">1</text>
<text x="179.6" y="77.3">3</text>
<text x="90" y="87.1" transform="rotate(-90 90 87.1)">5</text>
<text x="92.6" y="87.1" transform="rotate(-90 92.6 87.1)">6</text>
<text x="95.1" y="87.1" transform="rotate(-90 95.1 87.1)">7</text>
<text x="167.5" y="87.1" transform="rotate(-90 167.5 87.1)">2</text>
<text x="173.9" y="87.1" transform="rotate(-90 173.9 87.1)">5</text>
<text x="176.4" y="87.1" transform="rotate(-90 176.4 87.1)">6</text>
<text x="79.9" y="95.1">19</text>
<text x="79.9" y="92.6">20</text>
<text x="79.9" y="90">21</text>
<text x="103.4" y="90">9</text>
<text x="226.1" y="90">A4</text>
<text x="226.1" y="95.1">A5</text>
<text x="79.9" y="97.7">18</text>
<text x="79.9" y="100.2">22</text>
<text x="226" y="97.7">B5</text>
<text x="79.9" y="102.7">23</text>
<text x="79.9" y="105.3">24</text>
<text x="80.5" y="107.8">1</text>
<text x="103.4" y="107.8">3</text>
<text x="103.4" y="105.3">4</text>
<text x="103.4" y="102.7">8</text>
<text x="226" y="105.3">B7</text>
<text x="226.1" y="107.8">A6</text>
<text x="226.1" y="102.7">A7</text>
<text x="79.9" y="112.9">17</text>
<text x="226" y="110.4">B6</text>
<text x="79.9" y="115.4">15</text>
<text x="79.9" y="125.6">12</text>
<text x="79.9" y="123.1">13</text>
<text x="79.9" y="120.5">14</text>
<text x="79.9" y="128.1">11</text>
<text x="239.9" y="127" transform="rotate(-90 239.9 127)">A1</text>
<text x="247.5" y="127.1" transform="rotate(-90 247.5 127.1)">SH</text>
<text x="102.8" y="133.2">16</text>
<text x="92.6" y="140.4" transform="rotate(-90 92.6 140.4)">2</text>
</g>
<g font-size="1.3" fill="#840084">
<text x="61.4" y="34.7">1/16W</text>
<text x="63" y="30.2">0402</text>
<text x="65.2" y="32.5">1%</text>
<text x="74.1" y="34.7">1/16W</text>
<text x="75.7" y="30.2">0402</text>
<text x="77.9" y="32.5">1%</text>
<text x="179.6" y="30.2">0402</text>
<text x="179.6" y="32.5">1%</text>
<text x="179.6" y="34.7">1/16W</text>
<text x="192.3" y="30.2">0402</text>
<text x="192.3" y="32.5">1%</text>
<text x="192.3" y="34.7">1/16W</text>
<text x="85.1" y="54.3">0402</text>
<text x="86.2" y="59.4">X7R</text>
<text x="86.4" y="56.8">50V</text>
<text x="104.1" y="54.3">0402</text>
<text x="105.3" y="59.4">X5R</text>
<text x="105.5" y="56.8">10V</text>
<text x="142.2" y="54.3">0402</text>
<text x="143.4" y="59.4">X7R</text>
<text x="143.6" y="56.8">50V</text>
<text x="161.3" y="54.3">0402</text>
<text x="162.4" y="59.4">X5R</text>
<text x="162.6" y="56.8">10V</text>
<text x="132.1" y="82.2">0402</text>
<text x="202.3" y="82.2">1.3A</text>
<text x="133.2" y="87.3">X7R</text>
<text x="133.4" y="84.8">50V</text>
<text x="201.9" y="84.8">0402</text>
<text x="187.9" y="92.4">0402</text>
<text x="187.9" y="94.9">50V</text>
<text x="23.4" y="101.8">0402</text>
<text x="36.1" y="101.8">0402</text>
<text x="187.9" y="97.5">X7R</text>
<text x="23.4" y="103.8">1%</text>
<text x="23.4" y="105.6">1/16W</text>
<text x="36.1" y="103.8">1%</text>
<text x="36.1" y="105.6">1/16W</text>
<text x="196.3" y="123.4">0402</text>
<text x="198.5" y="125.4">1%</text>
<text x="209" y="123.4">0402</text>
<text x="211.2" y="125.4">1%</text>
<text x="194.8" y="127.2">1/16W</text>
<text x="207.5" y="127.2">1/16W</text>
<text x="106.7" y="138.1">0402</text>
<text x="107.8" y="143.2">X5R</text>
<text x="108" y="140.7">10V</text>
<text x="226.1" y="145.2">0402</text>
<text x="228.2" y="147.8">1%</text>
<text x="242.6" y="144.5">0402</text>
<text x="243.7" y="149.6">X7R</text>
<text x="243.9" y="147">50V</text>
<text x="29.2" y="150.8">0402</text>
<text x="29.2" y="153.4">50V</text>
<text x="29.2" y="155.9">X7R</text>
<text x="49.5" y="150.8">0402</text>
<text x="49.5" y="153.4">10V</text>
<text x="49.5" y="155.9">X5R</text>
<text x="69.8" y="150.8">0402</text>
<text x="69.8" y="153.4">10V</text>
<text x="69.8" y="155.9">X5R</text>
<text x="224.5" y="150.3">1/16W</text>
<text x="119.4" y="163.5">0402</text>
<text x="119.4" y="166.1">50V</text>
<text x="125.2" y="167.8">0402</text>
<text x="119.4" y="168.6">X7R</text>
<text x="123.7" y="171.7">1/16W</text>
<text x="127.4" y="169.9">1%</text>
<text x="105.9" y="175.5">0402</text>
<text x="105.9" y="177.5">1%</text>
<text x="105.9" y="179.3">1/16W</text>
</g>
<g font-size="1.3" fill="#0f0f0f">
<text x="181.6" y="107.8">USB_BRIDGE_D+</text>
<text x="181.6" y="105.3">USB_BRIDGE_D-</text>
</g>
<g font-size="1" fill="#006464">
<text x="70.6" y="32.4" transform="rotate(-90 70.6 32.4)">100k</text>
<text x="83.3" y="32.4" transform="rotate(-90 83.3 32.4)">100k</text>
<text x="178.6" y="32.4" transform="rotate(-90 178.6 32.4)">100k</text>
<text x="191.3" y="32.4" transform="rotate(-90 191.3 32.4)">100k</text>
<text x="234.4" y="147.2" transform="rotate(-90 234.4 147.2)">1M</text>
</g>
<g font-size="1" fill="#a90000">
<text x="111.8" y="182.7">6</text>
<text x="122" y="182.7">4</text>
</g>
</svg>
